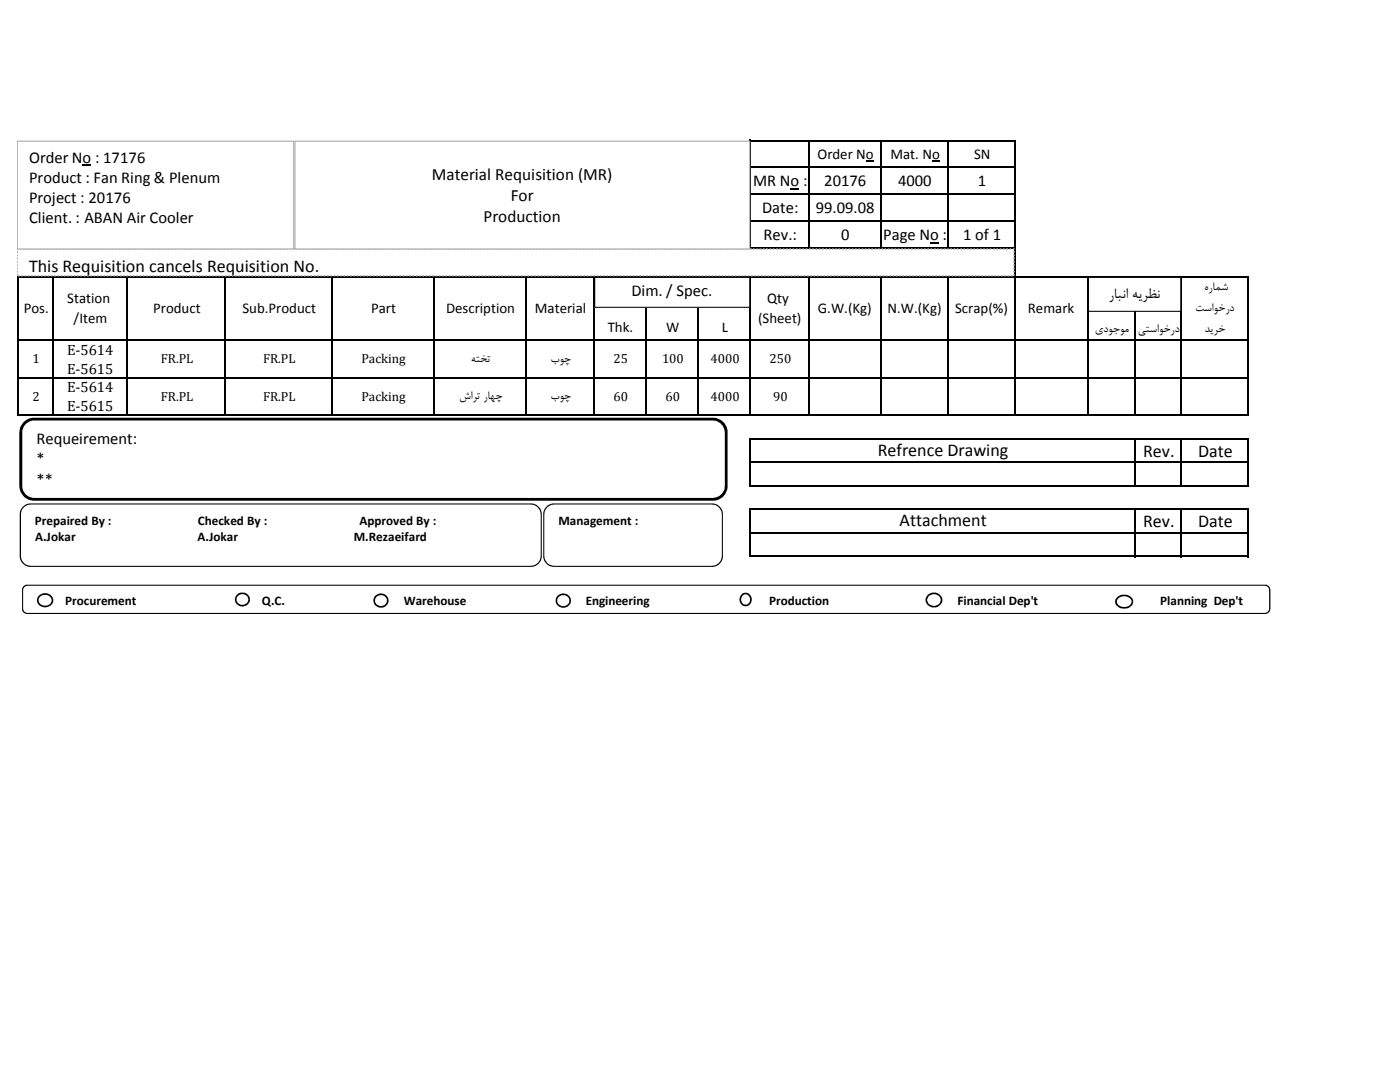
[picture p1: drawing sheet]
<svg xmlns="http://www.w3.org/2000/svg" width="279mm" height="216mm" viewBox="0 0 279 216" stroke-linecap="round" stroke-linejoin="round" font-family="sans-serif">
<path d="M157.8 37.6h1.7v.2h-1.7zM172.8 32.1h1.5v.2h-1.5zM186 32.1h1.6v.2h-1.6zM185.6 48.3h1.8v.3h-1.8z" fill="#000"/>
<g fill="none" stroke="#000" stroke-width=".3">
<path d="M149.8 27.9v21.8M149.9 28h52.7M149.9 33.4h52.7M149.9 38.8h52.7M161.4 28.2v21.5M175.7 28.2v21.5M189.3 28.2v21.5M202.5 28.2v54.8M3.6 55v28M3.7 55.2h245.5M10.6 55.3v27.7M25.4 55.3v27.7"/>
<path d="M44.9 55.3v27.7M66.3 55.3v27.7M86.6 55.3v27.7M105 55.3v27.7M118.5 55.3v27.7M128.9 55.3v27.7M139.3 55.3v27.7M149.8 55.3v27.7M149.9 44.2h52.7M149.9 49.6h52.7M161.4 55.3v27.7M175.7 55.3v27.7"/>
<path d="M189.3 55.3v27.7M217.1 55.3v27.7M226.4 55.3v27.7M235.8 55.3v27.7M249 55.3v27.7M3.7 67.8h245.5M3.7 75.3h245.5M3.7 82.8h245.5M149.8 87.4v9.7M149.9 87.5h99.3M149.9 92.2h99.3M149.9 96.9h99.3"/>
<path d="M226.4 87.7v9.4M235.8 87.7v9.4M249 87.7v9.4M149.8 101.5v9.7M149.9 101.6h99.3M149.9 106.3h99.3M149.9 111h99.3M226.4 101.8v9.4M235.8 101.8v9.4M249 101.8v9.4"/>
</g>
<path d="M3.4 49.7h199v5.3h-199z" fill="#fff"/>
<path d="M3.4 54.7h.2v.3h-.2zM3.4 54.1h.2v.3h-.2zM3.4 53.4h.2v.3h-.2zM3.4 52.7h.2v.4h-.2zM3.4 52.1h.2v.3h-.2zM3.4 51.4h.2v.4h-.2zM3.4 50.8h.2v.3h-.2zM3.4 50.1h.2v.4h-.2zM3.4 49.6l.2-.1v.3h-.2l.2-.1v.1h-.2zM4 49.5h.3v.3h-.3zM4.6 49.5h.4v.3h-.4zM5.3 49.5h.3v.3h-.3zM5.9 49.5h.4v.3h-.4zM6.6 49.5h.3v.3h-.3zM7.2 49.5h.4v.3h-.4zM7.9 49.5h.4v.3h-.4zM8.6 49.5h.3v.3h-.3zM9.2 49.5h.4v.3h-.4zM9.9 49.5h.3v.3h-.3zM10.5 49.5h.4v.3h-.4zM11.2 49.5h.3v.3h-.3zM11.9 49.5h.3v.3h-.3zM12.5 49.5h.3v.3h-.3zM13.2 49.5h.3v.3h-.3zM13.8 49.5h.3v.3h-.3zM14.5 49.5h.3v.3h-.3zM15.1 49.5h.4v.3h-.4zM15.8 49.5h.3v.3h-.3zM16.4 49.5h.4v.3h-.4zM17.1 49.5h.3v.3h-.3zM17.7 49.5h.4v.3h-.4zM18.4 49.5h.4v.3h-.4zM19 49.5h.4v.3h-.4zM19.7 49.5h.4v.3h-.4zM20.4 49.5h.3v.3h-.3zM21 49.5h.4v.3h-.4zM21.7 49.5h.3v.3h-.3zM22.4 49.5h.3v.3h-.3zM23 49.5h.3v.3h-.3zM23.7 49.5h.3v.3h-.3zM24.3 49.5h.3v.3h-.3zM25 49.5h.3v.3h-.3zM25.6 49.5h.4v.3h-.4zM26.3 49.5h.3v.3h-.3zM26.9 49.5h.4v.3h-.4zM27.6 49.5h.3v.3h-.3zM28.2 49.5h.4v.3h-.4zM28.9 49.5h.4v.3h-.4zM29.5 49.5h.4v.3h-.4zM30.2 49.5h.4v.3h-.4zM30.9 49.5h.3v.3h-.3zM31.5 49.5h.4v.3h-.4zM32.2 49.5h.3v.3h-.3zM32.9 49.5h.3v.3h-.3zM33.5 49.5h.3v.3h-.3zM34.2 49.5h.3v.3h-.3zM34.8 49.5h.3v.3h-.3zM35.5 49.5h.3v.3h-.3zM36.1 49.5h.3v.3h-.3zM36.8 49.5h.3v.3h-.3zM37.4 49.5h.4v.3h-.4zM38.1 49.5h.3v.3h-.3zM38.7 49.5h.4v.3h-.4zM39.4 49.5h.4v.3h-.4zM40 49.5h.4v.3h-.4zM40.7 49.5h.4v.3h-.4zM41.4 49.5h.3v.3h-.3zM42 49.5h.4v.3h-.4zM42.7 49.5h.3v.3h-.3zM43.3 49.5h.4v.3h-.4zM44 49.5h.3v.3h-.3zM44.7 49.5h.3v.3h-.3zM45.3 49.5h.3v.3h-.3zM46 49.5h.3v.3h-.3zM46.6 49.5h.3v.3h-.3zM47.3 49.5h.3v.3h-.3zM47.9 49.5h.4v.3h-.4zM48.6 49.5h.3v.3h-.3zM49.2 49.5h.4v.3h-.4zM49.9 49.5h.3v.3h-.3zM50.5 49.5h.4v.3h-.4zM51.2 49.5h.4v.3h-.4zM51.9 49.5h.3v.3h-.3zM52.5 49.5h.4v.3h-.4zM53.2 49.5h.3v.3h-.3zM53.8 49.5h.4v.3h-.4zM54.5 49.5h.3v.3h-.3zM55.2 49.5h.3v.3h-.3zM55.8 49.5h.3v.3h-.3zM56.5 49.5h.3v.3h-.3zM57.1 49.5h.3v.3h-.3zM57.8 49.5h.3v.3h-.3zM58.4 49.5h.4v.3h-.4zM59.1 49.5h.3v.3h-.3zM59.7 49.5h.4v.3h-.4zM60.4 49.5h.3v.3h-.3zM61 49.5h.4v.3h-.4zM61.7 49.5h.4v.3h-.4zM62.4 49.5h.3v.3h-.3zM63 49.5h.4v.3h-.4zM63.7 49.5h.3v.3h-.3zM64.3 49.5h.4v.3h-.4zM65 49.5h.3v.3h-.3zM65.7 49.5h.3v.3h-.3zM66.3 49.5h.3v.3h-.3zM67 49.5h.3v.3h-.3zM67.6 49.5h.3v.3h-.3zM68.3 49.5h.3v.3h-.3zM68.9 49.5h.4v.3h-.4zM69.6 49.5h.3v.3h-.3zM70.2 49.5h.4v.3h-.4zM70.9 49.5h.3v.3h-.3zM71.5 49.5h.4v.3h-.4zM72.2 49.5h.4v.3h-.4zM72.9 49.5h.3v.3h-.3zM73.5 49.5h.4v.3h-.4zM74.2 49.5h.3v.3h-.3zM74.8 49.5h.4v.3h-.4zM75.5 49.5h.3v.3h-.3zM76.2 49.5h.3v.3h-.3zM76.8 49.5h.3v.3h-.3zM77.5 49.5h.3v.3h-.3zM78.1 49.5h.3v.3h-.3zM78.8 49.5h.3v.3h-.3zM79.4 49.5h.4v.3h-.4zM80.1 49.5h.3v.3h-.3zM80.7 49.5h.4v.3h-.4zM81.4 49.5h.3v.3h-.3zM82 49.5h.4v.3h-.4zM82.7 49.5h.4v.3h-.4zM83.4 49.5h.3v.3h-.3zM84 49.5h.4v.3h-.4zM84.7 49.5h.3v.3h-.3zM85.3 49.5h.4v.3h-.4zM86 49.5h.3v.3h-.3zM86.7 49.5h.3v.3h-.3zM87.3 49.5h.3v.3h-.3zM88 49.5h.3v.3h-.3zM88.6 49.5h.3v.3h-.3zM89.3 49.5h.3v.3h-.3zM89.9 49.5h.4v.3h-.4zM90.6 49.5h.3v.3h-.3zM91.2 49.5h.4v.3h-.4zM91.9 49.5h.3v.3h-.3zM92.5 49.5h.4v.3h-.4zM93.2 49.5h.4v.3h-.4zM93.9 49.5h.3v.3h-.3zM94.5 49.5h.4v.3h-.4zM95.2 49.5h.3v.3h-.3zM95.8 49.5h.4v.3h-.4zM96.5 49.5h.3v.3h-.3zM97.2 49.5h.3v.3h-.3zM97.8 49.5h.3v.3h-.3zM98.5 49.5h.3v.3h-.3zM99.1 49.5h.3v.3h-.3zM99.8 49.5h.3v.3h-.3zM100.4 49.5h.4v.3h-.4zM101.1 49.5h.3v.3h-.3zM101.7 49.5h.4v.3h-.4zM102.4 49.5h.3v.3h-.3zM103 49.5h.4v.3h-.4zM103.7 49.5h.4v.3h-.4zM104.4 49.5h.3v.3h-.3zM105 49.5h.4v.3h-.4zM105.7 49.5h.3v.3h-.3zM106.3 49.5h.4v.3h-.4zM107 49.5h.3v.3h-.3zM107.7 49.5h.3v.3h-.3zM108.3 49.5h.3v.3h-.3zM109 49.5h.3v.3h-.3zM109.6 49.5h.3v.3h-.3zM110.3 49.5h.3v.3h-.3zM110.9 49.5h.4v.3h-.4zM111.6 49.5h.3v.3h-.3zM112.2 49.5h.4v.3h-.4zM112.9 49.5h.3v.3h-.3zM113.5 49.5h.4v.3h-.4zM114.2 49.5h.4v.3h-.4zM114.9 49.5h.3v.3h-.3zM115.5 49.5h.4v.3h-.4zM116.2 49.5h.3v.3h-.3zM116.8 49.5h.4v.3h-.4zM117.5 49.5h.3v.3h-.3zM118.2 49.5h.3v.3h-.3zM118.8 49.5h.3v.3h-.3zM119.5 49.5h.3v.3h-.3zM120.1 49.5h.3v.3h-.3zM120.8 49.5h.3v.3h-.3zM121.4 49.5h.4v.3h-.4zM122.1 49.5h.3v.3h-.3zM122.7 49.5h.4v.3h-.4zM123.4 49.5h.3v.3h-.3zM124 49.5h.4v.3h-.4zM124.7 49.5h.4v.3h-.4zM125.3 49.5h.4v.3h-.4zM126 49.5h.4v.3h-.4zM126.7 49.5h.3v.3h-.3zM127.3 49.5h.4v.3h-.4zM128 49.5h.3v.3h-.3zM128.7 49.5h.3v.3h-.3zM129.3 49.5h.3v.3h-.3zM130 49.5h.3v.3h-.3zM130.6 49.5h.3v.3h-.3zM131.3 49.5h.3v.3h-.3zM131.9 49.5h.3v.3h-.3zM132.6 49.5h.3v.3h-.3zM133.2 49.5h.4v.3h-.4zM133.9 49.5h.3v.3h-.3zM134.5 49.5h.4v.3h-.4zM135.2 49.5h.4v.3h-.4zM135.8 49.5h.4v.3h-.4zM136.5 49.5h.4v.3h-.4zM137.2 49.5h.3v.3h-.3zM137.8 49.5h.4v.3h-.4zM138.5 49.5h.3v.3h-.3zM139.1 49.5h.4v.3h-.4zM139.8 49.5h.3v.3h-.3zM140.5 49.5h.3v.3h-.3zM141.1 49.5h.3v.3h-.3zM141.8 49.5h.3v.3h-.3zM142.4 49.5h.3v.3h-.3zM143.1 49.5h.3v.3h-.3zM143.7 49.5h.4v.3h-.4zM144.4 49.5h.3v.3h-.3zM145 49.5h.4v.3h-.4zM145.7 49.5h.3v.3h-.3zM146.3 49.5h.4v.3h-.4zM147 49.5h.4v.3h-.4zM147.7 49.5h.3v.3h-.3zM148.3 49.5h.4v.3h-.4zM149 49.5h.3v.3h-.3zM149.6 49.5h.4v.3h-.4zM150.3 49.5h.3v.3h-.3zM151 49.5h.3v.3h-.3zM151.6 49.5h.3v.3h-.3zM152.3 49.5h.3v.3h-.3zM152.9 49.5h.3v.3h-.3zM153.6 49.5h.3v.3h-.3zM154.2 49.5h.4v.3h-.4zM154.9 49.5h.3v.3h-.3zM155.5 49.5h.4v.3h-.4zM156.2 49.5h.3v.3h-.3zM156.8 49.5h.4v.3h-.4zM157.5 49.5h.4v.3h-.4zM158.2 49.5h.3v.3h-.3zM158.8 49.5h.4v.3h-.4zM159.5 49.5h.3v.3h-.3zM160.1 49.5h.4v.3h-.4zM160.8 49.5h.3v.3h-.3zM161.5 49.5h.3v.3h-.3zM162.1 49.5h.3v.3h-.3zM162.8 49.5h.3v.3h-.3zM163.4 49.5h.3v.3h-.3zM164.1 49.5h.3v.3h-.3zM164.7 49.5h.4v.3h-.4zM165.4 49.5h.3v.3h-.3zM166 49.5h.4v.3h-.4zM166.7 49.5h.3v.3h-.3zM167.3 49.5h.4v.3h-.4zM168 49.5h.4v.3h-.4zM168.7 49.5h.3v.3h-.3zM169.3 49.5h.4v.3h-.4zM170 49.5h.3v.3h-.3zM170.6 49.5h.4v.3h-.4zM171.3 49.5h.3v.3h-.3zM172 49.5h.3v.3h-.3zM172.6 49.5h.3v.3h-.3zM173.3 49.5h.3v.3h-.3zM173.9 49.5h.3v.3h-.3zM174.6 49.5h.3v.3h-.3zM175.2 49.5h.4v.3h-.4zM175.9 49.5h.3v.3h-.3zM176.5 49.5h.4v.3h-.4zM177.2 49.5h.3v.3h-.3zM177.8 49.5h.4v.3h-.4zM178.5 49.5h.4v.3h-.4zM179.2 49.5h.3v.3h-.3zM179.8 49.5h.4v.3h-.4zM180.5 49.5h.3v.3h-.3zM181.1 49.5h.4v.3h-.4zM181.8 49.5h.3v.3h-.3zM182.5 49.5h.3v.3h-.3zM183.1 49.5h.3v.3h-.3zM183.8 49.5h.3v.3h-.3zM184.4 49.5h.3v.3h-.3zM185.1 49.5h.3v.3h-.3zM185.7 49.5h.4v.3h-.4zM186.4 49.5h.3v.3h-.3zM187 49.5h.4v.3h-.4zM187.7 49.5h.3v.3h-.3zM188.3 49.5h.4v.3h-.4zM189 49.5h.4v.3h-.4zM189.7 49.5h.3v.3h-.3zM190.3 49.5h.4v.3h-.4zM191 49.5h.3v.3h-.3zM191.6 49.5h.4v.3h-.4zM192.3 49.5h.3v.3h-.3zM193 49.5h.3v.3h-.3zM193.6 49.5h.3v.3h-.3zM194.3 49.5h.3v.3h-.3zM194.9 49.5h.3v.3h-.3zM195.6 49.5h.3v.3h-.3zM196.2 49.5h.4v.3h-.4zM196.9 49.5h.3v.3h-.3zM197.5 49.5h.4v.3h-.4zM198.2 49.5h.3v.3h-.3zM198.8 49.5h.4v.3h-.4zM199.5 49.5h.4v.3h-.4zM200.2 49.5h.3v.3h-.3zM200.8 49.5h.4v.3h-.4zM201.5 49.5h.3v.3h-.3zM202.1 49.5l.4 .1v.2h-.3v-.1l.2 .1h-.3zM202.2 50.1h.3v.3h-.3zM202.2 50.8h.3v.3h-.3zM202.2 51.4h.3v.3h-.3zM202.2 52.1h.3v.3h-.3zM202.2 52.7h.3v.3h-.3zM202.2 53.4h.3v.3h-.3zM202.2 54h.3v.4h-.3zM202.2 54.7h.3v.3h-.3zM201.8 54.9h.3v.3h-.3zM201.1 54.9h.3v.3h-.3zM200.4 54.9h.3v.3h-.3zM199.8 54.9h.3v.3h-.3zM199.1 54.9h.3v.3h-.3zM198.5 54.9h.3v.3h-.3zM197.8 54.9h.3v.3h-.3zM197.1 54.9h.4v.3h-.4zM196.5 54.9h.3v.3h-.3zM195.8 54.9h.4v.3h-.4zM195.2 54.9h.3v.3h-.3zM194.5 54.9h.4v.3h-.4zM193.9 54.9h.3v.3h-.3zM193.2 54.9h.3v.3h-.3zM192.6 54.9h.3v.3h-.3zM191.9 54.9h.3v.3h-.3zM191.3 54.9h.3v.3h-.3zM190.6 54.9h.3v.3h-.3zM189.9 54.9h.3v.3h-.3zM189.3 54.9h.3v.3h-.3zM188.6 54.9h.3v.3h-.3zM188 54.9h.3v.3h-.3zM187.3 54.9h.3v.3h-.3zM186.6 54.9h.4v.3h-.4zM186 54.9h.3v.3h-.3zM185.3 54.9h.4v.3h-.4zM184.7 54.9h.3v.3h-.3zM184 54.9h.4v.3h-.4zM183.4 54.9h.3v.3h-.3zM182.7 54.9h.3v.3h-.3zM182.1 54.9h.3v.3h-.3zM181.4 54.9h.3v.3h-.3zM180.8 54.9h.3v.3h-.3zM180.1 54.9h.3v.3h-.3zM179.5 54.9h.2v.3h-.2zM178.8 54.9h.3v.3h-.3zM178.1 54.9h.3v.3h-.3zM177.5 54.9h.3v.3h-.3zM176.8 54.9h.3v.3h-.3zM176.1 54.9h.4v.3h-.4zM175.5 54.9h.3v.3h-.3zM174.8 54.9h.4v.3h-.4zM174.2 54.9h.3v.3h-.3zM173.5 54.9h.4v.3h-.4zM172.9 54.9h.3v.3h-.3zM172.2 54.9h.4v.3h-.4zM171.6 54.9h.3v.3h-.3zM170.9 54.9h.3v.3h-.3zM170.3 54.9h.3v.3h-.3zM169.6 54.9h.3v.3h-.3zM169 54.9h.2v.3h-.2zM168.3 54.9h.3v.3h-.3zM167.6 54.9h.3v.3h-.3zM167 54.9h.3v.3h-.3zM166.3 54.9h.3v.3h-.3zM165.7 54.9h.3v.3h-.3zM165 54.9h.3v.3h-.3zM164.3 54.9h.4v.3h-.4zM163.7 54.9h.3v.3h-.3zM163 54.9h.4v.3h-.4zM162.4 54.9h.3v.3h-.3zM161.7 54.9h.4v.3h-.4zM161.1 54.9h.3v.3h-.3zM160.4 54.9h.3v.3h-.3zM159.8 54.9h.3v.3h-.3zM159.1 54.9h.3v.3h-.3zM158.5 54.9h.2v.3h-.2zM157.8 54.9h.3v.3h-.3zM157.1 54.9h.3v.3h-.3zM156.5 54.9h.3v.3h-.3zM155.8 54.9h.3v.3h-.3zM155.2 54.9h.3v.3h-.3zM154.5 54.9h.3v.3h-.3zM153.8 54.9h.4v.3h-.4zM153.2 54.9h.3v.3h-.3zM152.5 54.9h.4v.3h-.4zM151.9 54.9h.3v.3h-.3zM151.2 54.9h.4v.3h-.4zM150.6 54.9h.3v.3h-.3zM149.9 54.9h.3v.3h-.3zM149.3 54.9h.3v.3h-.3zM148.6 54.9h.3v.3h-.3zM148 54.9h.3v.3h-.3zM147.3 54.9h.3v.3h-.3zM146.6 54.9h.3v.3h-.3zM146 54.9h.3v.3h-.3zM145.3 54.9h.3v.3h-.3zM144.7 54.9h.3v.3h-.3zM144 54.9h.3v.3h-.3zM143.3 54.9h.4v.3h-.4zM142.7 54.9h.3v.3h-.3zM142 54.9h.4v.3h-.4zM141.4 54.9h.3v.3h-.3zM140.7 54.9h.4v.3h-.4zM140.1 54.9h.3v.3h-.3zM139.4 54.9h.3v.3h-.3zM138.8 54.9h.3v.3h-.3zM138.1 54.9h.3v.3h-.3zM137.5 54.9h.3v.3h-.3zM136.8 54.9h.3v.3h-.3zM136.1 54.9h.3v.3h-.3zM135.5 54.9h.3v.3h-.3zM134.8 54.9h.3v.3h-.3zM134.2 54.9h.3v.3h-.3zM133.5 54.9h.3v.3h-.3zM132.8 54.9h.4v.3h-.4zM132.2 54.9h.3v.3h-.3zM131.5 54.9h.4v.3h-.4zM130.9 54.9h.3v.3h-.3zM130.2 54.9h.4v.3h-.4zM129.6 54.9h.3v.3h-.3zM128.9 54.9h.3v.3h-.3zM128.3 54.9h.3v.3h-.3zM127.6 54.9h.3v.3h-.3zM127 54.9h.3v.3h-.3zM126.3 54.9h.3v.3h-.3zM125.6 54.9h.3v.3h-.3zM125 54.9h.3v.3h-.3zM124.3 54.9h.3v.3h-.3zM123.7 54.9h.3v.3h-.3zM123 54.9h.3v.3h-.3zM122.3 54.9h.4v.3h-.4zM121.7 54.9h.3v.3h-.3zM121 54.9h.4v.3h-.4zM120.4 54.9h.3v.3h-.3zM119.7 54.9h.4v.3h-.4zM119.1 54.9h.3v.3h-.3zM118.4 54.9h.3v.3h-.3zM117.8 54.9h.3v.3h-.3zM117.1 54.9h.3v.3h-.3zM116.5 54.9h.3v.3h-.3zM115.8 54.9h.3v.3h-.3zM115.1 54.9h.3v.3h-.3zM114.5 54.9h.3v.3h-.3zM113.8 54.9h.3v.3h-.3zM113.2 54.9h.3v.3h-.3zM112.5 54.9h.3v.3h-.3zM111.8 54.9h.4v.3h-.4zM111.2 54.9h.3v.3h-.3zM110.5 54.9h.4v.3h-.4zM109.9 54.9h.3v.3h-.3zM109.2 54.9h.4v.3h-.4zM108.6 54.9h.3v.3h-.3zM107.9 54.9h.3v.3h-.3zM107.3 54.9h.3v.3h-.3zM106.6 54.9h.3v.3h-.3zM106 54.9h.3v.3h-.3zM105.3 54.9h.3v.3h-.3zM104.6 54.9h.3v.3h-.3zM104 54.9h.3v.3h-.3zM103.3 54.9h.3v.3h-.3zM102.7 54.9h.3v.3h-.3zM102 54.9h.3v.3h-.3zM101.3 54.9h.4v.3h-.4zM100.7 54.9h.3v.3h-.3zM100 54.9h.4v.3h-.4zM99.4 54.9h.3v.3h-.3zM98.7 54.9h.4v.3h-.4zM98.1 54.9h.3v.3h-.3zM97.4 54.9h.3v.3h-.3zM96.8 54.9h.3v.3h-.3zM96.1 54.9h.3v.3h-.3zM95.5 54.9h.3v.3h-.3zM94.8 54.9h.3v.3h-.3zM94.1 54.9h.3v.3h-.3zM93.5 54.9h.3v.3h-.3zM92.8 54.9h.3v.3h-.3zM92.2 54.9h.3v.3h-.3zM91.5 54.9h.3v.3h-.3zM90.8 54.9h.4v.3h-.4zM90.2 54.9h.3v.3h-.3zM89.5 54.9h.4v.3h-.4zM88.9 54.9h.3v.3h-.3zM88.2 54.9h.4v.3h-.4zM87.6 54.9h.3v.3h-.3zM86.9 54.9h.3v.3h-.3zM86.3 54.9h.3v.3h-.3zM85.6 54.9h.3v.3h-.3zM85 54.9h.3v.3h-.3zM84.3 54.9h.3v.3h-.3zM83.7 54.9h.2v.3h-.2zM83 54.9h.3v.3h-.3zM82.3 54.9h.3v.3h-.3zM81.7 54.9h.3v.3h-.3zM81 54.9h.3v.3h-.3zM80.3 54.9h.4v.3h-.4zM79.7 54.9h.3v.3h-.3zM79 54.9h.4v.3h-.4zM78.4 54.9h.3v.3h-.3zM77.7 54.9h.4v.3h-.4zM77.1 54.9h.3v.3h-.3zM76.4 54.9h.4v.3h-.4zM75.8 54.9h.3v.3h-.3zM75.1 54.9h.3v.3h-.3zM74.5 54.9h.3v.3h-.3zM73.8 54.9h.3v.3h-.3zM73.2 54.9h.2v.3h-.2zM72.5 54.9h.3v.3h-.3zM71.8 54.9h.3v.3h-.3zM71.2 54.9h.3v.3h-.3zM70.5 54.9h.3v.3h-.3zM69.8 54.9h.4v.3h-.4zM69.2 54.9h.3v.3h-.3zM68.5 54.9h.4v.3h-.4zM67.9 54.9h.3v.3h-.3zM67.2 54.9h.4v.3h-.4zM66.6 54.9h.3v.3h-.3zM65.9 54.9h.4v.3h-.4zM65.3 54.9h.3v.3h-.3zM64.6 54.9h.3v.3h-.3zM64 54.9h.3v.3h-.3zM63.3 54.9h.3v.3h-.3zM62.7 54.9h.2v.3h-.2zM62 54.9h.3v.3h-.3zM61.3 54.9h.3v.3h-.3zM60.7 54.9h.3v.3h-.3zM60 54.9h.3v.3h-.3zM59.4 54.9h.3v.3h-.3zM58.7 54.9h.3v.3h-.3zM58 54.9h.4v.3h-.4zM57.4 54.9h.3v.3h-.3zM56.7 54.9h.4v.3h-.4zM56.1 54.9h.3v.3h-.3zM55.4 54.9h.4v.3h-.4zM54.8 54.9h.3v.3h-.3zM54.1 54.9h.3v.3h-.3zM53.5 54.9h.3v.3h-.3zM52.8 54.9h.3v.3h-.3zM52.2 54.9h.3v.3h-.3zM51.5 54.9h.3v.3h-.3zM50.8 54.9h.3v.3h-.3zM50.2 54.9h.3v.3h-.3zM49.5 54.9h.3v.3h-.3zM48.9 54.9h.3v.3h-.3zM48.2 54.9h.3v.3h-.3zM47.5 54.9h.4v.3h-.4zM46.9 54.9h.3v.3h-.3zM46.2 54.9h.4v.3h-.4zM45.6 54.9h.3v.3h-.3zM44.9 54.9h.4v.3h-.4zM44.3 54.9h.3v.3h-.3zM43.6 54.9h.3v.3h-.3zM43 54.9h.3v.3h-.3zM42.3 54.9h.3v.3h-.3zM41.7 54.9h.3v.3h-.3zM41 54.9h.3v.3h-.3zM40.3 54.9h.3v.3h-.3zM39.7 54.9h.3v.3h-.3zM39 54.9h.3v.3h-.3zM38.4 54.9h.3v.3h-.3zM37.7 54.9h.3v.3h-.3zM37 54.9h.4v.3h-.4zM36.4 54.9h.3v.3h-.3zM35.7 54.9h.4v.3h-.4zM35.1 54.9h.3v.3h-.3zM34.4 54.9h.4v.3h-.4zM33.8 54.9h.3v.3h-.3zM33.1 54.9h.3v.3h-.3zM32.5 54.9h.3v.3h-.3zM31.8 54.9h.3v.3h-.3zM31.2 54.9h.3v.3h-.3zM30.5 54.9h.3v.3h-.3zM29.8 54.9h.3v.3h-.3zM29.2 54.9h.3v.3h-.3zM28.5 54.9h.3v.3h-.3zM27.9 54.9h.3v.3h-.3zM27.2 54.9h.3v.3h-.3zM26.5 54.9h.4v.3h-.4zM25.9 54.9h.3v.3h-.3zM25.2 54.9h.4v.3h-.4zM24.6 54.9h.3v.3h-.3zM23.9 54.9h.4v.3h-.4zM23.3 54.9h.3v.3h-.3zM22.6 54.9h.3v.3h-.3zM22 54.9h.3v.3h-.3zM21.3 54.9h.3v.3h-.3zM20.7 54.9h.3v.3h-.3zM20 54.9h.3v.3h-.3zM19.3 54.9h.3v.3h-.3zM18.7 54.9h.3v.3h-.3zM18 54.9h.3v.3h-.3zM17.4 54.9h.3v.3h-.3zM16.7 54.9h.3v.3h-.3zM16 54.9h.4v.3h-.4zM15.4 54.9h.3v.3h-.3zM14.7 54.9h.4v.3h-.4zM14.1 54.9h.3v.3h-.3zM13.4 54.9h.4v.3h-.4zM12.8 54.9h.3v.3h-.3zM12.1 54.9h.3v.3h-.3zM11.5 54.9h.3v.3h-.3zM10.8 54.9h.3v.3h-.3zM10.2 54.9h.3v.3h-.3zM9.5 54.9h.3v.3h-.3zM8.8 54.9h.3v.3h-.3zM8.2 54.9h.3v.3h-.3zM7.5 54.9h.3v.3h-.3zM6.9 54.9h.3v.3h-.3zM6.2 54.9h.3v.3h-.3zM5.5 54.9h.4v.3h-.4zM4.9 54.9h.3v.3h-.3zM4.2 54.9h.4v.3h-.4zM3.6 54.9h.3v.3h-.3z" fill="#a6a6a6"/>
<path d="M3.4 28.2h55.2v21.5h-55.2z" fill="#fff"/>
<path d="M3.4 28.1h55.3v21.7h-55.3zM3.4 28.3l.2-.1v21.5l-.2-.1h55.2l-.1 .1v-21.5l.1 .1z" fill="#a6a6a6"/>
<path d="M16.5 32.9h1.7v.2h-1.7z" fill="#000"/>
<path d="M58.8 28.2h90.8v21.5h-90.8z" fill="#fff"/>
<path d="M58.8 28.1h90.8l.1 .1v21.5l-.1 .1h-90.8zM58.8 28.3l.2-.1v21.5l-.2-.1h90.8l-.1 .1v-21.5l.1 .1z" fill="#a6a6a6"/>
<path d="M217.2 55.3h18.4v6.8h-18.4z" fill="#fff"/>
<path d="M217.1 55.3l18.5-.1 .2 .1-.1 6.9h-18.5l-.1-.1zM217.2 55.5l.1-.2v6.8l-.1-.1h18.4l-.1 .1v-6.8l.1 .2z" fill="#000"/>
<path d="M5.1 84.2l1.1-.5 .6-.1h135.4a2.68 2.68 0 0 1 2.7 2.7v10.6a2.66 2.66 0 0 1-2.7 2.7h-135.4a2.66 2.66 0 0 1-2.7-2.7v-10.6a2.68 2.68 0 0 1 1-2.1z" fill-rule="evenodd" fill="#fff"/>
<path d="M4.9 84.1a2.76 2.76 0 0 1 1.9-.7h135.7a2.94 2.94 0 0 1 2.7 2.6v11.2a2.94 2.94 0 0 1-2.6 2.7h-135.8a2.92 2.92 0 0 1-2.9-2.9v-10.7a2.99 2.99 0 0 1 1-2.2zM5.1 84.6l-.3 .5-.4 .9v10.9a2.39 2.39 0 0 0 2.4 2.5h135.4a2.44 2.44 0 0 0 2.5-2.5v-10.6a2.44 2.44 0 0 0-2.5-2.4h-135.6l-.7 .2z" fill="#000"/>
<path d="M4.7 101.2l.9-.6 .5-.1h99.8a2.05 2.05 0 0 1 2.1 2.1v8.3a2.03 2.03 0 0 1-2.1 2.1h-99.8a2.05 2.05 0 0 1-2-2.1v-8.3v-.5z" fill-rule="evenodd" fill="#fff"/>
<path d="M4.6 101.1l.6-.5 .7-.1h100.3a2.22 2.22 0 0 1 1.9 1.9v8.8a2.22 2.22 0 0 1-1.9 1.9h-100.3a2.18 2.18 0 0 1-2-2.1v-8.4a2.13 2.13 0 0 1 .7-1.5zM4.7 101.3l-.4 .6-.1 .5v8.7l.1 .6 .4 .6 1 .6h100.2a2.02 2.02 0 0 0 2-2v-8.2a2.01 2.01 0 0 0-2-2h-100a1.49 1.49 0 0 0-1.2 .6z" fill="#000"/>
<path d="M118.7 55.3h30.9v6h-30.9z" fill="#fff"/>
<path d="M118.6 55.3l31-.1 .1 .1v6l-31 .1-.2-.1zM118.7 55.5l.1-.2v6l-.1-.1h30.9l-.1 .1v-6l.1 .2z" fill="#000"/>
<path d="M109.1 101.2l.9-.6 .6-.1h31.5a2.05 2.05 0 0 1 2 2.1v8.3a2.03 2.03 0 0 1-2 2.1h-31.5a2.05 2.05 0 0 1-2.1-2.1v-8.3l.1-.5z" fill-rule="evenodd" fill="#fff"/>
<path d="M109.1 101.1l.6-.5 .7-.1h31.9a2.22 2.22 0 0 1 2 1.9v8.8a2.22 2.22 0 0 1-2 1.9h-31.9a2.18 2.18 0 0 1-2-2.1v-8.6l.2-.6zM109.2 101.3l-.4 .6-.2 .7v8.3a2.04 2.04 0 0 0 2 2h31.5a2 2 0 0 0 2-2v-8.2a2.03 2.03 0 0 0-2-2h-31.7a1.49 1.49 0 0 0-1.2 .6z" fill="#000"/>
<path d="M4.8 117l.7-.2h247a.95 .95 0 0 1 .9 .9v3.8a.91 .91 0 0 1-.9 .9h-247a.92 .92 0 0 1-1-.9v-3.8z" fill-rule="evenodd" fill="#fff"/>
<path d="M4.6 117.1l.6-.4h247.4a1.13 1.13 0 0 1 .9 1v3.8a1.04 1.04 0 0 1-.8 1h-247.5l-.6-.4-.2-.4v-4.2zM4.9 117.1l-.3 .6v3.8l.3 .6 .6 .2h246.9l.5-.2 .4-.5v-4l-.4-.5-.4-.2h-247z" fill="#000"/>
<path d="M7.8 119a1.4 1.4 0 0 1 1.9-.4 1.4 1.4 0 0 1 .5 1.9 1.4 1.4 0 0 1-1.9 .4 1.4 1.4 0 0 1-.5-1.9z" fill-rule="evenodd" fill="#fff"/>
<path d="M7.7 119a1.66 1.66 0 0 1 1.8-.6 1.66 1.66 0 0 1 1.1 1.7 1.68 1.68 0 0 1-1.7 1.1 1.68 1.68 0 0 1-1.5-1.4zM8 119l-.3 .5v.5l.6 .7 1 .2 .4-.2 .5-.5 .1-.7-.5-.6-1.1-.2z" fill="#000"/>
<path d="M47.3 118.9a1.31 1.31 0 0 1 2-.3 1.31 1.31 0 0 1 0 2 1.31 1.31 0 0 1-2-.2 1.15 1.15 0 0 1 0-1.5z" fill-rule="evenodd" fill="#fff"/>
<path d="M47.3 118.6a1.47 1.47 0 0 1 2.2 .1 1.47 1.47 0 0 1-.2 2.1 1.47 1.47 0 0 1-2.1-.4h-.1a1.34 1.34 0 0 1 .2-1.8zM47.5 118.9l-.3 .5v.4l.5 .7 .9 .2 .8-.5 .1-.8-.4-.7-.8-.2z" fill="#000"/>
<circle cx="76" cy="119.9" r="1.31" fill="#fff"/>
<path d="M74.9 118.8a1.48 1.48 0 0 1 2.2 0 1.48 1.48 0 0 1-.2 2.2l-.6 .2h-.6a1.42 1.42 0 0 1-1.1-.9 1.42 1.42 0 0 1 .3-1.5zM75.2 119l-.4 .6v.5l.4 .5 .8 .3h.5l.5-.5 .2-.8-.5-.7-.9-.2z" fill="#000"/>
<path d="M223 119.3a1.73 1.73 0 0 1 3 .8 1.7 1.7 0 0 1-1.7 1.2 1.7 1.7 0 0 1-1.6-1.2z" fill-rule="evenodd" fill="#fff"/>
<path d="M222.8 119.3a2.09 2.09 0 0 1 3.3 .5v.1a1.57 1.57 0 0 1-2.1 1.5l-.6-.2-.7-.6-.2-.7zM223.3 119.3l-.4 .5v.4l.6 .7 1.2 .2 .7-.3 .3-.3 .1-.7-.6-.6-.9-.2z" fill="#000"/>
<path d="M111.3 119.1a1.32 1.32 0 0 1 2.3 .1 1.32 1.32 0 0 1-1.2 1.9 1.27 1.27 0 0 1-1.2-.6 1.27 1.27 0 0 1 .1-1.4z" fill-rule="evenodd" fill="#fff"/>
<path d="M111.1 119a1.48 1.48 0 0 1 2.4-.2 1.48 1.48 0 0 1-.5 2.4 1.48 1.48 0 0 1-1.7-.4 1.48 1.48 0 0 1-.2-1.8zM111.5 119l-.3 .6v.5l.3 .5 .7 .3h.5l.6-.3 .3-.5v-.5l-.3-.6-.7-.3h-.4z" fill="#000"/>
<path d="M185.2 118.9a1.51 1.51 0 0 1 1.8-.4 1.51 1.51 0 0 1 .8 1.6 1.52 1.52 0 0 1-1.8 .9 1.52 1.52 0 0 1-1.1-1.7z" fill-rule="evenodd" fill="#fff"/>
<path d="M185 118.9l1.1-.7 .9 .1a1.42 1.42 0 0 1 .8 2.3l-.8 .5-.9 .1a1.46 1.46 0 0 1-1.1-2.3zM185.4 118.9l-.4 .7 .1 .5 .3 .5 1 .3 .8-.2 .3-.3 .2-.9-.5-.8-1.1-.1z" fill="#000"/>
<path d="M148.2 118.7a1.11 1.11 0 0 1 1.7 .9 1.11 1.11 0 0 1-1.7 1 1.28 1.28 0 0 1 0-1.9z" fill-rule="evenodd" fill="#fff"/>
<path d="M147.9 118.7a1.26 1.26 0 0 1 1.7-.2 1.26 1.26 0 0 1 .3 1.6l-.4 .7-.7 .2a1.24 1.24 0 0 1-1.2-1.1l.1-.8zM148.3 118.8l-.4 .6 .1 .8 .5 .4h.6l.5-.6v-1l-.4-.3-.4-.1z" fill="#000"/>
<g font-size="3.6">
<text x="5.8" y="54.3">This Requisition cancels Requisition No.</text>
<text x="175.2" y="90.9">Refrence Drawing</text>
<text x="228.1" y="91.1">Rev.</text>
<text x="239.1" y="91.1">Date</text>
<text x="179.5" y="105">Attachment</text>
<text x="228.1" y="105.2">Rev.</text>
<text x="239.1" y="105.2">Date</text>
</g>
<g font-size="3.4">
<text x="86.2" y="35.9">Material Requisition (MR)</text>
<text x="101.9" y="40.1">For</text>
<text x="96.5" y="44.3">Production</text>
</g>
<g font-size="3.3">
<text x="5.8" y="32.5">Order No : 17176</text>
<text x="5.8" y="40.5">Project : 20176</text>
<text x="5.8" y="36.4">Product : Fan Ring &amp; Plenum</text>
<text x="150.3" y="37.2">MR No :</text>
<text x="164.5" y="37.2">20176</text>
<text x="179.2" y="37.2">4000</text>
<text x="195.2" y="37.2">1</text>
<text x="5.8" y="44.5">Client. : ABAN Air Cooler</text>
<text x="152.1" y="42.6">Date:</text>
<text x="152.4" y="48">Rev.:</text>
<text x="162.8" y="42.6">99.09.08</text>
<text x="167.9" y="48">0</text>
<text x="176.3" y="48">Page No :</text>
<text x="192.2" y="48">1 of 1</text>
<text x="126" y="59.1">Dim. / Spec.</text>
<text x="221.2" y="59.4">رابان ه</text>
<text x="227.2" y="59.4">يرظن</text>
<text x="7.3" y="88.7">Requeirement:</text>
<text x="7.3" y="92.7">*</text>
<text x="7.3" y="96.7">**</text>
</g>
<g font-size="3">
<text x="163.2" y="31.7">Order No</text>
<text x="177.7" y="31.7">Mat. No</text>
<text x="194.4" y="31.7">SN</text>
<text x="4.7" y="62.5">Pos.</text>
<text x="13.4" y="60.5">Station</text>
<text x="14.7" y="64.5">/Item</text>
<text x="30.6" y="62.5">Product</text>
<text x="48.4" y="62.5">Sub.Product</text>
<text x="74.1" y="62.5">Part</text>
<text x="89" y="62.5">Description</text>
<text x="106.8" y="62.5">Material</text>
<text x="151.3" y="64.5">(Sheet)</text>
<text x="153.1" y="60.5">Qty</text>
<text x="163.2" y="62.5">G.W.(Kg)</text>
<text x="177.1" y="62.5">N.W.(Kg)</text>
<text x="190.6" y="62.5">Scrap(%)</text>
<text x="205.1" y="62.5">Remark</text>
<text x="13.4" y="70.8">E‐5614</text>
<text x="121.3" y="66.2">Thk.</text>
<text x="133" y="66.2">W</text>
<text x="144.1" y="66.2">L</text>
<text x="13.4" y="74.6">E‐5615</text>
<text x="13.4" y="78.3">E‐5614</text>
<text x="13.4" y="82.1">E‐5615</text>
</g>
<g font-size="2.6">
<text x="240.3" y="57.9">هرامش</text>
<text x="238.5" y="62.1">تساوخرد</text>
<text x="218.5" y="66.2">يدوجوم</text>
<text x="227.1" y="66.2">يتساوخرد</text>
<text x="240.4" y="66.3">ديرخ</text>
<text x="6.5" y="72.5">1</text>
<text x="32.1" y="72.5">FR.PL</text>
<text x="52.5" y="72.5">FR.PL</text>
<text x="72.1" y="72.5">Packing</text>
<text x="94" y="72.2">هتخت</text>
<text x="109.8" y="72.2">بوچ</text>
<text x="122.4" y="72.5">25</text>
<text x="132.1" y="72.5">100</text>
<text x="141.8" y="72.5">4000</text>
<text x="153.6" y="72.5">250</text>
<text x="6.5" y="80">2</text>
<text x="32.1" y="80">FR.PL</text>
<text x="52.5" y="80">FR.PL</text>
<text x="72.1" y="80">Packing</text>
<text x="91.6" y="79.7">شارت راهچ</text>
<text x="109.9" y="79.7">بوچ</text>
<text x="122.4" y="80">60</text>
<text x="132.8" y="80">60</text>
<text x="141.8" y="80">4000</text>
<text x="154.3" y="80">90</text>
<text x="7" y="104.8">Prepaired By :</text>
<text x="39.5" y="104.8">Checked By :</text>
<text x="71.8" y="104.8">Approved By :</text>
<text x="111.5" y="104.8">Management :</text>
<text x="7" y="108">A.Jokar</text>
<text x="39.4" y="108">A.Jokar</text>
<text x="70.6" y="108">M.Rezaeifard</text>
<text x="13" y="120.7">Procurement</text>
<text x="52.3" y="120.7">Q.C.</text>
<text x="80.6" y="120.7">Warehouse</text>
<text x="116.9" y="120.7">Engineering</text>
<text x="153.5" y="120.7">Production</text>
<text x="191.1" y="120.7">Financial Dep't</text>
<text x="231.6" y="120.7">Planning Dep't</text>
</g>
</svg>
